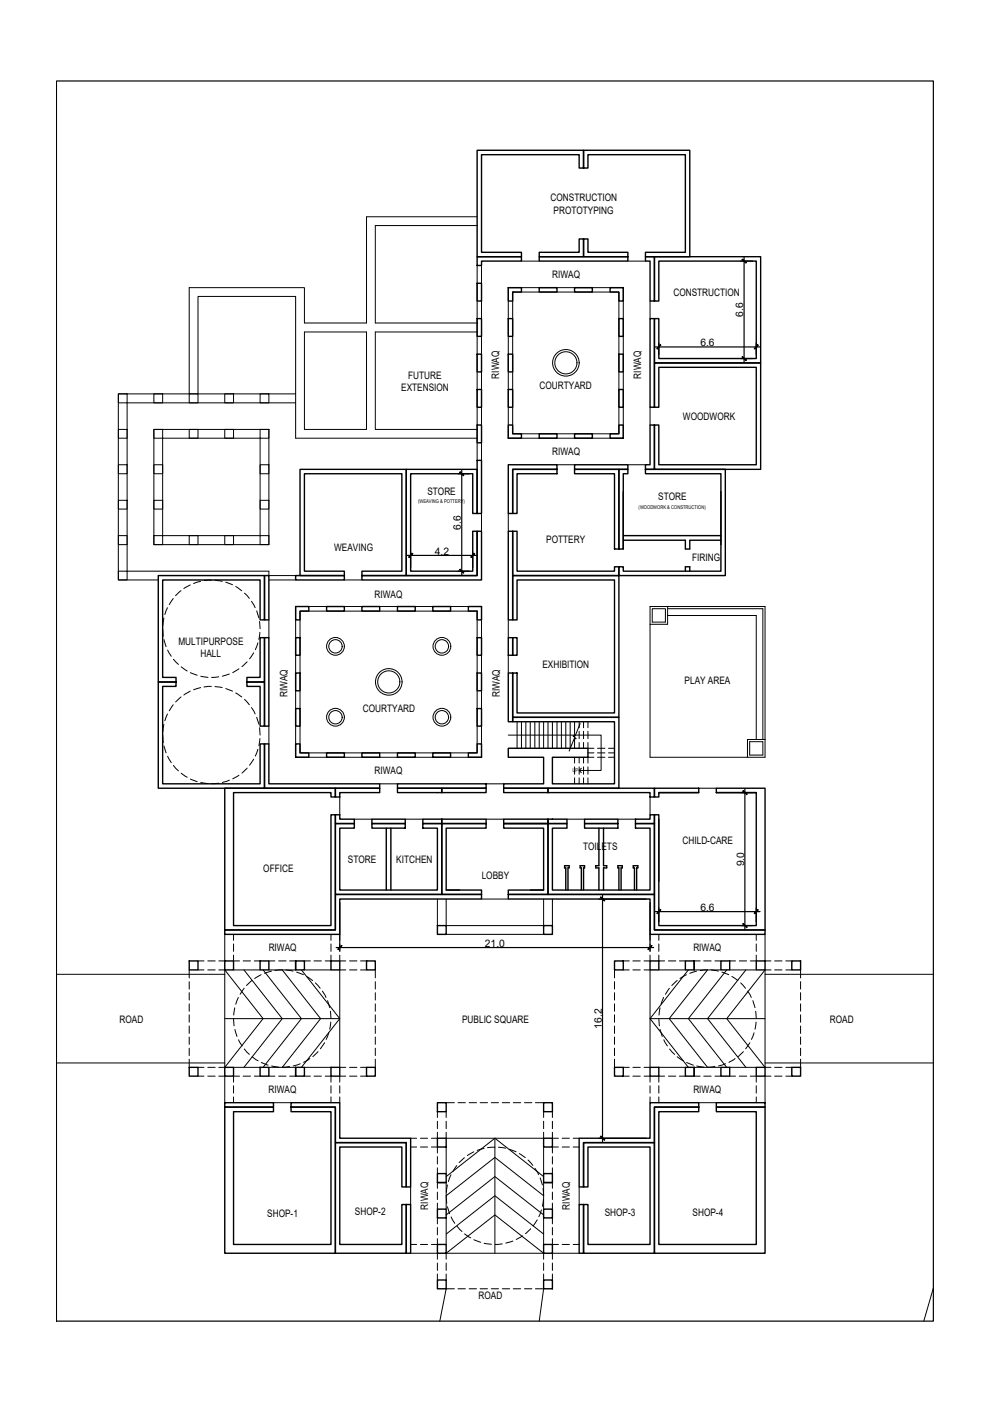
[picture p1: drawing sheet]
<svg xmlns="http://www.w3.org/2000/svg" width="210mm" height="297mm" viewBox="0 0 210 297" stroke-linecap="round" stroke-linejoin="round" font-family="sans-serif">
<!-- layer: Road -->
<g fill="none" stroke="#000" stroke-width=".21">
<path d="M12 206.6h35.7M47.7 205.6l8.1 10.4-8.1 10.3zM47.7 216h24.3M51.7 205.6l8.1 10.4-8.1 10.3M55.8 205.6l8.1 10.4-8.1 10.3M59.8 205.6l8.2 10.4-8.2 10.3M63.9 205.6l8.1 10.4-8.1 10.3M137.8 216h24.4M146 205.6l-8.2 10.4 8.2 10.3M150 205.6l-8.1 10.4 8.1 10.3M154.1 205.6l-8.1 10.4 8.1 10.3M158.1 205.6l-8.1 10.4 8.1 10.3"/>
<path d="M162.2 205.6v20.7l-8.1-10.3zM162.2 206.6h35.7M12 225.4h35.7M162.2 225.4h35.7M94.6 257.6l10.3-8.1 10.4 8.1M94.6 253.5l10.3-8.1 10.4 8.1M94.6 249.5l10.3-8.2 10.4 8.2M104.9 241.3v24.4M94.6 265.7l10.3-8.1 10.4 8.1zM94.6 261.6l10.3-8.1 10.4 8.1M94.6 273.2l-1.4 6.9M115.3 273.2l-1 6.9"/>
</g>
<!-- layer: Existing -->
<path d="M197.9 273.1l-2 7" fill="none" stroke="#000" stroke-width=".21"/>
<!-- layer: 0 -->
<path d="M12 17.2h185.9v262.9h-185.9z" fill="none" stroke="#000" stroke-width=".25"/>
<!-- layer: Wall -->
<g fill="none" stroke="#000" stroke-width=".3">
<path d="M101.2 31.9h22.5v3.7h-.9v-2.8h-20.7v20.7h8.5v.9h-9.4zM123.7 31.9h22.5v22.5h-9.4v-.9h8.5v-20.7h-20.6v2.8h-1zM101.2 54.4h9.4v1h-8.5v.9h-.9zM114.3 53.5h8.5v-2.8h.9v3.7h-9.4zM114.3 54.4h18.8v1h-18.8zM123.7 50.7h1v2.8h8.4v.9h-9.4zM136.8 54.4h2v9.4h-1v-8.4h-1zM138.8 54.4h22.5v22.5h-22.5v-9.4h.9v8.5h20.6v-20.6h-20.6v8.4h-.9zM101.2 75.1h.9v3.8h-.9zM101.2 67.5h.9v3.8h-.9zM101.2 60.1h.9v3.7h-.9zM107.8 75.1h.9v3.8h-.9z"/>
<path d="M107.8 67.5h.9v3.8h-.9zM107.8 61h2.8v.9h-1.9v1.9h-.9zM114.3 61h3.8v.9h-3.8zM121.8 61h3.8v.9h-3.8zM129.4 61h2.8v2.8h-1v-1.9h-1.8zM131.2 75.1h1v3.8h-1zM131.2 67.5h1v3.8h-1zM137.8 67.5h1v18.8h-1zM138.8 76.9h22.5v22.6h-22.5v-9.4h.9v8.4h20.6v-20.6h-20.6v8.4h-.9zM63.6 99.5h22.5v22.5h-9.4v-.9h8.5v-20.7h-20.7v20.7h8.5v.9h-9.4zM86.1 99.5h15.1v9.4h-1v-8.5h-13.1v20.7h13.1v-8.5h1v9.4h-15.1zM101.2 97.6h.9v11.3h-.9z"/>
<path d="M101.2 82.6h.9v3.7h-.9zM101.2 90.1h.9v3.8h-.9zM107.8 98.5h10.3v1h-9.4v9.4h-.9zM107.8 82.6h.9v3.7h-.9zM107.8 90.1h.9v1.9h1.9v.9h-2.8zM108.7 99.5h9.4v.9h-8.5v8.5h-.9zM114.3 92h3.8v.9h-3.8zM121.8 99.5h9.4v16.9h-.9v-16h-8.5zM121.8 98.5h11.3v1h-11.3zM121.8 92h3.8v.9h-3.8zM129.4 92h1.8v-1.9h1v2.8h-2.8zM131.2 99.5h1.9v.9h-.9v16h-1z"/>
<path d="M131.2 82.6h1v3.7h-1zM136.8 99.5h17v22.5h-22.6v-1.8h1v.9h20.7v-20.7h-16.1zM137.8 90.1h1v9.4h-2v-1h1zM107.8 112.6h.9v18.8h-.9zM108.7 112.6h.9v8.5h20.7v-.9h.9v1.8h-22.5zM132.2 114.5h13.1v1.9h.9v-1.9h6.7M132.2 104.2v12.2M132.2 113.6h20.7M152.9 104.2v11.3M33.6 122h22.5v9.4h-1v-8.4h-20.6v20.6h2.8v1h-3.7zM55.1 135.2h1v9.4h-3.7v-1h2.7zM56.1 122h.9v9.4h-.9z"/>
<path d="M56.1 135.2h.9v18.8h-.9zM62.7 122h10.3v1h-10.3zM62.7 135.2h.9v3.7h-.9zM62.7 128.6h2.8v1h-1.9v1.8h-.9zM69.2 128.6h3.8v1h-3.8zM76.7 122h24.5v-9.4h.9v10.4h-25.4zM76.7 128.6h3.8v1h-3.8zM84.3 128.6h3.7v1h-3.7zM91.8 128.6h3.7v1h-3.7zM99.3 128.6h2.8v2.8h-.9v-1.8h-1.9zM101.2 135.2h.9v3.7h-.9zM107.8 135.2h.9v3.7h-.9z"/>
<path d="M108.7 122h22.5v30.1h-22.5v-9.4h.9v8.5h20.7v-28.2h-20.7v8.4h-.9zM108.7 135.2h.9v3.7h-.9zM145.3 121.1v-.9h.9v.9M33.6 144.6h3.7v.9h-2.8v20.7h20.6v-8.5h1v9.4h-22.5zM52.4 144.6h3.7v9.4h-1v-8.5h-2.7zM56.1 157.7h.9v8.5h23.5v.9h-24.4zM62.7 142.7h.9v3.8h-.9zM62.7 150.2h.9v3.8h-.9zM62.7 157.7h.9v1.9h1.9v1h-2.8zM69.2 159.6h3.8v1h-3.8zM76.7 159.6h3.8v1h-3.8zM84.3 159.6h3.7v1h-3.7z"/>
<path d="M91.8 159.6h3.7v1h-3.7zM101.2 142.7h.9v3.8h-.9zM101.2 150.2h.9v3.8h-.9zM101.2 157.7h.9v2.9h-2.8v-1h1.9zM107.8 142.7h.9v10.3h-.9zM108.7 152.1h22.5v15h-24.4v-.9h8.5v-5.6h-7.5v-1.9h16.9v1.9h-7.6v5.6h13.2v-13.2h-21.6zM47.7 167.1h23.4v1.9h-.9v-1h-20.7v28.2h20.7v-23.5h.9v24.5h-23.4zM71.1 174.6h4v1h-3.1v13.1h20.7v-13.1h-3.1v-1h4.1v15h-22.6zM71.1 172.7h.9v1h3.1v.9h-4zM71.1 167.1h9.4v.9h-8.5v1h-.9zM78.9 174.6h7v1h-7zM78.9 173.7h7v.9h-7z"/>
<path d="M81.9 175.6v13.1M82.9 175.6v13.1M84.3 167.1h9.4v.9h-9.4zM84.3 166.2h18.8v.9h-18.8zM89.6 173.7h4.1v.9h-4.1zM93.7 174.6h9.4v1h-8.5v13.1h7.5v.9h-8.4zM93.7 167.1h9.4v.9h-9.4zM93.7 173.7h9.4v.9h-9.4zM106.8 174.6h9.4v15h-8.4v-.9h7.5v-13.1h-8.5zM106.8 167.1h9.4v.9h-9.4zM106.8 173.7h9.4v.9h-9.4zM116.2 173.7v.9h-9.4"/>
<path d="M116.2 174.6h4v1h-3.1v13.1h20.7v-13.1h-3.1v-1h4.1v15h-22.6zM116.2 167.1h22.6v1.9h-1v-1h-21.6zM116.2 173.7h4v.9h-4zM123.9 174.6h7.1v1h-7.1zM123.9 173.7h7.1v.9h-7.1zM127 175.6v7.9h-.7v.5h.7v4.7M128 175.6v7.9h.6v.5h-.6v4.7M134.7 173.7h3.1v-1h1v1.9h-4.1zM138.8 172.7h.9v23.5h20.6v-28.2h-8.4v-.9h10.3v30.1h-23.4zM138.8 167.1h9.4v.9h-8.5v1h-.9zM139.7 173.7v13.1M139.7 168h8.5"/>
<path d="M151.9 168h8.4M47.7 197.2h23.4v-7.6h31v1h-30.1v7.5h-24.3zM92.7 196.2h1.9v1.9h-1.9zM94.6 188.7h2.8M107.8 189.6h31v7.6h23.4v.9h-24.4v-7.5h-30zM112.4 188.7h2.9M115.3 196.2h1.8v1.9h-1.8zM120 188.7v-4.7h-.3v-.5h1v.5h-.3v4.7M123.3 188.7v-4.7h-.3v-.5h.9v.5h-.2v4.7M131.2 188.7v-4.7h-.2v-.5h.9v.5h-.2v4.7M134.5 188.7v-4.7h-.2v-.5h.9v.5h-.2v4.7M40.1 203.7h1.9v1.9h-1.9z"/>
<path d="M47.7 203.7h1.8v1.9h-1.8zM55.1 203.7h1.9v1.9h-1.9zM62.7 203.7h1.8v1.9h-1.8zM62.7 203.7v1.9M70.2 203.7h1.8v1.9h-1.8zM77.7 203.7h1.9v1.9h-1.9zM130.3 203.7h1.9v1.9h-1.9zM137.8 203.7h1.9v1.9h-1.9zM145.3 203.7h1.9v1.9h-1.9zM147.2 203.7v1.9M152.9 203.7h1.8v1.9h-1.8zM160.3 203.7h1.9v1.9h-1.9z"/>
<path d="M167.9 203.7h1.8v1.9h-1.8zM40.1 226.3h1.9v1.9h-1.9zM47.7 234.7h10.3v1h-8.5v28.1h20.7v-28.1h-8.5v-1h9.4v31h-23.4zM47.7 233.8h10.3v.9h-10.3zM47.7 226.3h1.8v1.9h-1.8zM55.1 226.3h1.9v1.9h-1.9zM61.7 233.8h10.3v7.5h15.1v10.4h-1v-9.4h-15v-7.6h-9.4zM62.7 226.3h1.8v1.9h-1.8zM62.7 226.3v1.9M70.2 226.3h1.8v1.9h-1.8zM77.7 226.3h1.9v1.9h-1.9zM92.7 233.8h1.9v1.9h-1.9z"/>
<path d="M115.3 233.8h1.8v1.9h-1.8zM130.3 226.3h1.9v1.9h-1.9zM137.8 226.3h1.9v1.9h-1.9zM138.8 234.7h9.4v1h-8.5v28.1h20.6v-28.1h-8.4v-1h10.3v31h-23.4zM145.3 226.3h1.9v1.9h-1.9zM147.2 226.3v1.9M151.9 233.8h10.3v.9h-10.3zM152.9 226.3h1.8v1.9h-1.8zM160.3 226.3h1.9v1.9h-1.9zM167.9 226.3h1.8v1.9h-1.8zM71.1 242.3h15v9.4h-.9v-8.5h-13.2v20.6h13.2v-8.4h.9v10.3h-15zM86.1 255.4h1v10.3h-1z"/>
<path d="M92.7 241.3h1.9v1.9h-1.9zM92.7 256.4h1.9v1.8h-1.9zM92.7 248.8h1.9v1.9h-1.9zM92.7 250.7h1.9M115.3 241.3h1.8v1.9h-1.8zM115.3 256.4h1.8v1.8h-1.8zM115.3 248.8h1.8v1.9h-1.8zM115.3 250.7h1.8M122.8 241.3h15v-7.5h10.4v.9h-9.4v7.6h-15.1v9.4h-.9zM122.8 255.4h.9v10.3h-.9zM123.7 242.3h15.1v23.4h-15.1v-10.3h1v8.4h13.1v-20.6h-13.1v8.5h-1zM92.7 263.8h1.9v1.9h-1.9z"/>
<path d="M92.7 271.4h1.9v1.8h-1.9zM115.3 263.8h1.8v1.9h-1.8zM115.3 271.4h1.8v1.8h-1.8z"/>
</g>
<!-- layer: Elevation 2 -->
<g fill="none" stroke="#000" stroke-width=".21">
<path d="M138.3 129.1h2.8v2.8h-2.8zM141.5 128.6h-3.7v32h24.4v-3.8M141.5 130.5v1.9h-3.7M158.9 157.3h2.8v2.8h-2.8zM160.3 156.8h-1.8v3.8"/>
<circle cx="120" cy="76.9" r="2.82"/>
<circle cx="120" cy="76.9" r="2.35"/>
<circle cx="71.1" cy="137" r="1.88"/>
<circle cx="71.1" cy="137" r="1.42"/>
<circle cx="93.7" cy="137" r="1.88"/>
<circle cx="93.7" cy="137" r="1.42"/>
<circle cx="71.1" cy="152.1" r="1.88"/>
<circle cx="71.1" cy="152.1" r="1.42"/>
<circle cx="82.4" cy="144.6" r="2.82"/>
<circle cx="82.4" cy="144.6" r="2.35"/>
<circle cx="93.7" cy="152.1" r="1.88"/>
<circle cx="93.7" cy="152.1" r="1.42"/>
</g>
<!-- layer: Above -->
<g fill="none" stroke="#000" stroke-width=".21">
<path d="M34.5 133.3l.1 1.6M34.7 131l-.2 1.6M34.8 135.6l.4 1.5M35.5 128.8l-.5 1.5M35.5 137.8l.8 1.3M36.7 126.9l-.8 1.3M36.8 139.8l1 1.1M38.4 125.3l-1.2 1M40.3 124l-1.3 .8M42.5 123.3l-1.5 .4M44.8 123l-1.5 .1M45.6 123l1.5 .3"/>
<path d="M47.9 123.4l1.4 .6M50 124.4l1.3 .9M51.8 125.8l1.1 1.1M53.3 127.5l.8 1.3M53.8 138.4l-.9 1.3M54.4 129.5l.5 1.5M54.7 136.3l-.6 1.4M55 131.8l.1 1.5M55.1 134.1l-.2 1.5M34.5 155.9l.1 1.5M34.7 153.6l-.2 1.5M34.8 158.2l.4 1.4"/>
<path d="M35.5 151.4l-.5 1.4M36.7 149.4l-.8 1.3M38.4 147.8l-1.2 1M38.4 141.4l1.3 .9M40.3 146.5l-1.3 .8M40.4 142.6l1.4 .6M42.5 145.8l-1.5 .4M42.6 143.4l1.5 .2M44.8 145.5l-1.5 .2M45.6 145.6l1.5 .2M46.4 143.5l-1.5 .1M47.9 146l1.4 .5"/>
<path d="M48.6 142.9l-1.5 .5M50 146.9l1.3 .9M50.7 141.8l-1.4 .8M51.8 148.3l1.1 1.1M52.4 140.3l-1.1 1M53.3 150l.8 1.4M54.4 152.1l.5 1.4M54.7 158.9l-.6 1.4M55 154.3l.1 1.6M55.1 156.6l-.2 1.5M122.8 153v1.3M122.8 155.1v1.5"/>
<path d="M122.8 157.4v1.3M123.7 153v1.3M123.7 155.1v1.5M123.7 157.4v1.3M124.7 153v1.3M124.7 155.1v1.5M124.7 157.4v1.3h1.2M124.7 159.6h1.2M126.7 158.7h1.6M126.7 159.6h1.6M129 158.7h1.3M129 159.6h1.3"/>
<path d="M35.5 160.3l.8 1.4M36.8 162.3l1 1.1M38.4 163.9l1.3 .9M40.4 165.2l1.4 .5M42.6 165.9l1.5 .2M46.4 166.1h-1.5M48.6 165.4l-1.5 .5M50.7 164.4l-1.4 .7M52.4 162.8l-1.1 1.1M53.8 161l-.9 1.2M121.8 160.6v1.2M121.8 162.6v1.6"/>
<path d="M121.8 164.9v1.3M122.8 160.6v1.2M122.8 162.6v1.6M122.8 164.9v1.3M123.7 160.6v1.2M123.7 162.6v1.6M123.7 164.9v1.3M124.7 162.6v1.6M124.7 164.9v1.3M125.9 160.6h-1.2v1.2M126.7 160.6h1.6M129 160.6h1.3"/>
<path d="M49.5 198.1v1.3M70.2 198.1v1.3M72 198.1v1.3M137.8 198.1v1.3M139.7 198.1v1.3M160.3 198.1v1.3M40.1 205.6v1.7M40.1 208.1v1.6M40.1 210.5v1.5M40.1 212.8v1.6M40.1 215.2v1.5M40.1 217.5v1.6"/>
<path d="M40.1 219.9v1.5M42 203.7h1.3M42 205.6h1.3M44.1 203.7h1.5M44.1 205.6h1.5M46.4 203.7h1.3M46.4 205.6h1.3M49.5 216l.1 1.5M49.5 202.5v1.2h1.3M49.5 200.1v1.6M49.8 213.7l-.2 1.5M49.8 218.3l.4 1.4"/>
<path d="M50.5 211.5l-.5 1.4M51.5 203.7h1.6M51.8 209.5l-.9 1.3M53.4 207.9l-1.1 1M53.9 203.7h1.2M55.4 206.7l-1.4 .8M57 203.7h1.3M57.6 205.9l-1.5 .5M59.1 203.7h1.5M59.8 205.6l-1.5 .2M60.6 205.6l1.5 .3M61.4 203.7h1.3"/>
<path d="M62.9 206.1l1.4 .6M64.5 203.7h1.3M65 207l1.3 .9M66.6 203.7h1.5M66.9 208.4l1 1.1M68.4 210.1l.7 1.4M69.5 212.2l.4 1.4M69.7 219l-.5 1.4M70 214.4l.2 1.6M70.1 216.7l-.2 1.5M70.2 202.5v1.2h-1.3M70.2 200.1v1.6"/>
<path d="M72 202.5v1.2h1.3M72 205.6h1.3M72 200.1v1.6M74.1 203.7h1.6M74.1 205.6h1.6M76.4 203.7h1.3M76.4 205.6h1.3M79.6 205.6v1.7M79.6 208.1v1.6M79.6 210.5v1.5M79.6 212.8v1.6M79.6 215.2v1.5"/>
<path d="M79.6 217.5v1.6M79.6 219.9v1.5M130.3 205.6v1.7M130.3 208.1v1.6M130.3 210.5v1.5M130.3 212.8v1.6M130.3 215.2v1.5M130.3 217.5v1.6M130.3 219.9v1.5M132.2 203.7h1.2M132.2 205.6h1.2M134.2 203.7h1.5"/>
<path d="M134.2 205.6h1.5M136.6 205.6h1.2M137.8 200.1v1.6M137.8 202.5v1.2h-1.2M139.7 216l.1 1.5M139.7 200.1v1.6M139.7 202.5v1.2h1.2M139.9 213.7l-.2 1.5M139.9 218.3l.5 1.4M140.7 211.5l-.5 1.4M141.7 203.7h1.6M141.9 209.5l-.8 1.3"/>
<path d="M143.6 207.9l-1.2 1M144 203.7h1.3M145.5 206.7l-1.3 .8M147.2 203.7h1.2M147.7 205.9l-1.5 .5M149.2 203.7h1.6M150 205.6l-1.6 .2M150.8 205.6l1.5 .3M151.6 203.7h1.3M153.1 206.1l1.4 .6M154.7 203.7h1.2M155.2 207l1.2 .9"/>
<path d="M156.7 203.7h1.6M157 208.4l1.1 1.1M158.5 210.1l.8 1.4M159.6 212.2l.5 1.4M159.9 219l-.6 1.4M160.2 214.4l.1 1.6M160.3 216.7l-.2 1.5M160.3 200.1v1.6M160.3 202.5v1.2h-1.2M162.2 203.7h1.3M162.2 205.6h1.3M164.2 203.7h1.6"/>
<path d="M164.2 205.6h1.6M166.6 203.7h1.3M166.6 205.6h1.3M169.7 205.6v1.7M169.7 208.1v1.6M169.7 210.5v1.5M169.7 212.8v1.6M169.7 215.2v1.5M169.7 217.5v1.6M169.7 219.9v1.5M40.1 222.2v1.6M40.1 224.6v1.7"/>
<path d="M42 228.2h1.3M42 226.3h1.3M44.1 228.2h1.5M44.1 226.3h1.5M46.4 228.2h1.3M46.4 226.3h1.3M49.5 230.2v1.6M49.5 232.6v1.2M50.6 220.5l.7 1.3M50.8 228.2h-1.3v1.2M51.5 228.2h1.6M51.8 222.4l1.1 1.1"/>
<path d="M53.5 224.1l1.2 .8M53.9 228.2h1.2M55.4 225.3l1.4 .5M57 228.2h1.3M57.6 226l1.5 .3M59.1 228.2h1.5M61.4 226.1l-1.5 .2M61.4 228.2h1.3M63.7 225.5l-1.5 .5M64.5 228.2h1.3M65.7 224.4l-1.3 .8M66.6 228.2h1.5"/>
<path d="M67.4 223l-1.1 1M68.8 221.1l-.9 1.3M68.9 228.2h1.3v1.2M70.2 230.2v1.6M70.2 232.6v1.2M72 226.3h1.3M72 230.2v1.6M72 232.6v1.2M73.3 228.2h-1.3v1.2M74.1 228.2h1.6M74.1 226.3h1.6M76.4 228.2h1.3"/>
<path d="M76.4 226.3h1.3M79.6 222.2v1.6M79.6 224.6v1.7M92.7 235.7v1.2M92.7 237.7v1.6M94.6 235.7v1.2M94.6 237.7v1.6M94.6 233.8h1.7M97.1 233.8h1.6M99.5 233.8h1.5M101.8 233.8h1.6M104.2 233.8h1.5"/>
<path d="M106.5 233.8h1.6M108.8 233.8h1.6M111.2 233.8h1.6M113.5 233.8h1.8M115.3 235.7v1.2M115.3 237.7v1.6M117.1 235.7v1.2M117.1 237.7v1.6M130.3 222.2v1.6M130.3 224.6v1.7M132.2 228.2h1.2M132.2 226.3h1.2"/>
<path d="M134.2 228.2h1.5M134.2 226.3h1.5M136.6 228.2h1.2v1.2M136.6 226.3h1.2M137.8 230.2v1.6M137.8 232.6v1.2M139.7 230.2v1.6M139.7 232.6v1.2M140.7 220.5l.8 1.3M140.9 228.2h-1.2v1.2M141.7 228.2h1.6M142 222.4l1 1.1"/>
<path d="M143.6 224.1l1.3 .8M144 228.2h1.3M145.6 225.3l1.4 .5M147.2 228.2h1.2M147.7 226l1.6 .3M149.2 228.2h1.6M151.6 226.1l-1.5 .2M151.6 228.2h1.3M153.8 225.5l-1.5 .5M154.7 228.2h1.2M155.9 224.4l-1.4 .8M156.7 228.2h1.6"/>
<path d="M157.6 223l-1.1 1M159 221.1l-.9 1.3M159.1 228.2h1.2v1.2M160.3 230.2v1.6M160.3 232.6v1.2M162.2 228.2h1.3M162.2 226.3h1.3M164.2 228.2h1.6M164.2 226.3h1.6M166.6 228.2h1.3M166.6 226.3h1.3M169.7 222.2v1.6"/>
<path d="M169.7 224.6v1.7M87.1 241.3h1.2M87.1 243.2h1.2M89.1 241.3h1.6M89.1 243.2h1.6M91.5 243.2h1.2v1.3M92.7 240.1v1.2h-1.2M92.7 245.2v1.6M92.7 247.6v1.2M92.7 250.7v1.3M92.7 252.8v1.5M92.7 255.1v1.3"/>
<path d="M92.7 258.2v1.3M94.6 253.6l.1 1.5M94.6 240.1v1.2M94.9 251.2l-.3 1.6M94.9 255.8l.4 1.5M95.6 249.1l-.5 1.4M95.7 258l.7 1.4M96.8 247.1l-.8 1.3M96.9 260l1 1.1M98.5 245.5l-1.1 1M100.4 244.2l-1.3 .8M102.6 243.5l-1.4 .4"/>
<path d="M104.9 243.2l-1.5 .1M105.7 243.2l1.5 .2M108 243.7l1.4 .5M110.1 244.6l1.3 .8M112 245.9l1 1.2M113.4 247.7l.8 1.3M113.9 258.6l-.9 1.3M114.5 249.8l.5 1.4M114.8 256.5l-.6 1.5M115.1 252l.2 1.5M115.2 254.2l-.2 1.6M115.3 240.1v1.2"/>
<path d="M117.1 240.1v1.2h1.3M117.1 245.2v1.6M117.1 247.6v1.2M117.1 250.7v1.3M117.1 252.8v1.5M117.1 255.1v1.3M117.1 258.2v1.3M118.4 243.2h-1.3v1.3M119.2 241.3h1.5M119.2 243.2h1.5M121.5 241.3h1.3M121.5 243.2h1.3"/>
<path d="M87.1 263.8h1.2M89.1 263.8h1.6M92.7 260.3v1.5M92.7 262.6v1.2h-1.2M92.7 265.7v1.3M92.7 267.8v1.6M92.7 270.1v1.3M94.6 265.7v1.3M94.6 267.8v1.6M94.6 270.1v1.3M94.6 273.2h1.7M97.1 273.2h1.6"/>
<path d="M98.5 261.6l1.3 .9M99.5 273.2h1.5M100.5 262.8l1.4 .6M101.8 273.2h1.6M102.6 263.6l1.6 .2M104.2 273.2h1.5M106.5 263.7l-1.5 .1M106.5 273.2h1.6M108.7 263.1l-1.4 .5M108.8 273.2h1.6M110.8 262l-1.3 .8M111.2 273.2h1.6"/>
<path d="M112.5 260.5l-1.1 1.1M113.5 273.2h1.8M115.3 265.7v1.3M115.3 267.8v1.6M115.3 270.1v1.3M117.1 262.6v1.2h1.3M117.1 260.3v1.5M117.1 265.7v1.3M117.1 267.8v1.6M117.1 270.1v1.3M119.2 263.8h1.5M121.5 263.8h1.3"/>
</g>
<!-- layer: Elevation 1 -->
<g fill="none" stroke="#000" stroke-width=".21">
<path d="M101.2 56.3v41.3M102.1 56.3v41.3M110.6 55.4h3.7M133.1 55.4h3.7M107.8 61h24.4v31.9h-24.4zM108.7 61.9h22.5v30.1h-22.5zM137.8 63.8v3.7M118.1 98.5h3.7M133.1 98.5h3.7M137.8 86.3v3.8M102.1 108.9v3.7M107.8 108.9v3.7"/>
<path d="M57 131.4v3.8M57 123h5.7M57 122h5.7M62.7 128.6h39.4v32h-39.4zM63.6 129.6h37.6v30h-37.6zM73 123h3.7M107.8 131.4v3.8M107.8 138.9v3.8M141.5 128.6h20.7v28.2h-1.9v-26.3h-18.8zM141.5 129.1h20.2v27.7M57 154v3.7M109.6 153v5.7"/>
<path d="M110.6 153v5.7M111.5 153v5.7M112.4 153v5.7M113.4 153v5.7M114.3 153v5.7M115.3 153v5.7M116.2 153v5.7M117.1 153v5.7M118.1 153v5.7M119 153v5.7M120 153v5.7M120.9 153v5.7"/>
<path d="M121.8 153v5.7M123 153.4l-1.1 2.6h-.4l.7 .6h-.5l-1 2.6M72 169v3.7M75.1 173.7h3.8M80.5 166.2h3.8M85.9 173.7h3.7M103.1 166.2h3.7M103.1 173.7h3.7M120.2 173.7h3.7M131 173.7h3.7M137.8 169v3.7M148.2 167.1h3.7"/>
<path d="M47.7 198.1v5.6M92.7 190.6v5.6M94.6 190.6v5.6h20.7v-5.6M94.6 198.1h20.7M102.1 190.6h5.7M117.1 190.6v5.6M162.2 198.1v5.6M49.5 205.6h5.6M57.1 205.6h5.6M64.5 205.6h5.7M72 205.6v20.7M137.8 205.6v20.7"/>
<path d="M139.7 205.6h5.6M147.2 205.6h5.6M154.7 205.6h5.6M47.7 228.2v5.6M49.5 226.3h5.6M57.1 226.3h5.6M58 233.8h3.7M64.5 226.3h5.7M139.7 226.3h5.6M147.2 226.3h5.6M148.2 233.8h3.7M154.7 226.3h5.6"/>
<path d="M162.2 228.2v5.6M87.1 251.7v3.7M94.6 243.2v5.6M94.6 250.7v5.7M94.6 258.2v5.6M94.6 241.3h20.7M115.3 243.2v5.6M115.3 250.7v5.7M115.3 258.2v5.6M122.8 251.7v3.7M87.1 265.7h5.6M117.1 265.7h5.7"/>
</g>
<!-- layer: Dimension -->
<g fill="none" stroke="#000" stroke-width=".25">
<path d="M157 55.4h2.6M157.8 54.6v22.2M138.9 73.6h22.2M139.7 72.8v2.4M157 76h2.6M160.3 72.8v2.4M97.9 99.6v22.3M86.3 117.8h14.7M87.1 117v3.3M97.1 100.4h2.4M100.2 117v3.3M97.1 121.1h2.4"/>
<path d="M157.2 168h2.4M157.9 167.3v29.7M72 191.4v10.3M127 190.6h10M127.7 189.8v52.3M137.8 191.4v10.3M138.9 193.3h22.2M139.7 192.5v2.9M157.2 196.2h2.4M160.3 192.5v2.9M71.3 200.9h67.3M127 241.3h10"/>
</g>
<!-- layer: 0 -->
<g fill="#000" stroke="#000" stroke-width=".21">
<path d="M157.3 55l.8 .8 .1-.1zM157.3 55l.1-.1 .8 .8z"/>
<path d="M140 73.1l-.7 .9 .8-.8zM140 73.1l-.7 .9v-.1z"/>
<path d="M157.4 75.6l-.1 .1 .9 .7zM157.3 75.7l.9 .7h-.1z"/>
<path d="M160.7 73.1l-.8 .8 .1 .1zM160.7 73.1l.1 .1-.8 .8z"/>
<path d="M87.4 117.3l-.7 .9 .8-.8zM86.6 118.1l.8-.8-.7 .9z"/>
<path d="M97.5 100.1l.7 .8 .1-.1zM97.5 100.1l.1-.1 .7 .8z"/>
<path d="M99.8 118.1l.1 .1 .7-.9zM100.6 117.3l.1 .1-.8 .8z"/>
<path d="M97.6 120.7l-.1 .1 .8 .6zM97.5 120.8l.8 .6-.1 .1z"/>
<path d="M157.5 167.7l.8 .8 .1-.1zM157.5 167.7l.1-.1 .8 .8z"/>
<path d="M127.3 190.2l.8 .8h.1zM127.3 190.2l.1-.1 .8 .9z"/>
<path d="M140 192.9l-.7 .8 .8-.8zM140 192.9l-.7 .8v-.1z"/>
<path d="M157.5 195.9l.9 .7zM157.5 195.9l.9 .7-.1 .1z"/>
<path d="M159.9 193.6l.1 .1 .7-.8zM160.7 192.9h.1l-.8 .8z"/>
<path d="M72.4 200.5l-.7 .8zM71.6 201.2l.8-.7-.7 .8z"/>
<path d="M137.4 201.2v.1l.8-.8zM138.2 200.5l-.8 .8z"/>
<path d="M127.4 240.9h-.1l.9 .8zM127.3 240.9l.9 .8-.1 .1z"/>
</g>
<path d="M107.8 155.9h19.7v7.5h-4.7M123.3 162.9l-.5 .5 .5 .4" fill="none" stroke="#000" stroke-width=".21"/>
<!-- layer: Future expansion -->
<g fill="none" stroke="#000" stroke-width=".21">
<path d="M101.2 46h-23.5v22.5h-13.2v-7.5h-24.4v22.5M101.2 47.8h-21.6v20.7h21.6M64.5 70.4h13.2v20.6h-13.2zM101.2 70.4h-21.6v20.6h21.6M25.1 91h1.9v1.9h-1.9zM25.1 83.5h1.9v1.9h-1.9zM25.1 98.5h1.9v1.9h-1.9zM32.6 91h1.9v1.9h-1.9zM32.6 83.5h1.9v1.9h-1.9zM32.6 98.5h1.9v1.9h-1.9zM32.6 91h24.4v24.5h-24.4zM34.5 92.9h20.6v20.7h-20.6z"/>
<path d="M40.1 83.5h1.9v1.9h-1.9zM40.1 91h1.9v1.9h-1.9zM42 83.5v-20.6h20.7v30h38.5M47.7 83.5h1.8v1.9h-1.8zM47.7 91h1.8v1.9h-1.8zM55.1 98.5h1.9v1.9h-1.9zM55.1 91h1.9v1.9h-1.9zM55.1 83.5h1.9v1.9h-1.9zM62.7 83.5h-37.6v39.5h8.5M62.7 85.4h-35.7v35.7h30v.9M25.1 113.6h1.9v1.9h-1.9zM25.1 106.1h1.9v1.8h-1.9z"/>
<path d="M32.6 113.6h1.9v1.9h-1.9zM32.6 106.1h1.9v1.8h-1.9zM40.1 113.6h1.9v1.9h-1.9zM47.7 113.6h1.8v1.9h-1.8zM55.1 113.6h1.9v1.9h-1.9zM55.1 106.1h1.9v1.8h-1.9zM25.1 121.1h1.9v1.9h-1.9z"/>
</g>
<g font-size="2.2">
<text x="116.7" y="42.7">CONSTRUCTION</text>
<text x="117.4" y="45.3">PROTOTYPING</text>
<text x="117.1" y="58.9">RIWAQ</text>
<text x="142.8" y="62.7">CONSTRUCTION</text>
<text x="157.6" y="67.2" transform="rotate(-90 157.6 67.2)">6.6</text>
<text x="148.5" y="73.3">6.6</text>
<text x="85.1" y="83">EXTENSION</text>
<text x="86.6" y="80.3">FUTURE</text>
<text x="105.8" y="80.3" transform="rotate(-90 105.8 80.3)">RIWAQ</text>
<text x="114.4" y="82.6">COURTYARD</text>
<text x="136" y="80.3" transform="rotate(-90 136 80.3)">RIWAQ</text>
<text x="144.8" y="89.1">WOODWORK</text>
<text x="117.1" y="96.5">RIWAQ</text>
<text x="90.6" y="104.9">STORE</text>
<text x="139.6" y="106">STORE</text>
<text x="97.7" y="112.3" transform="rotate(-90 97.7 112.3)">6.6</text>
<text x="70.9" y="116.8">WEAVING</text>
<text x="92.2" y="117.6">4.2</text>
<text x="115.8" y="115.2">POTTERY</text>
<text x="146.8" y="118.9">FIRING</text>
<text x="79.4" y="126.8">RIWAQ</text>
<text x="37.8" y="136.8">MULTIPURPOSE</text>
<text x="42.5" y="139.4">HALL</text>
<text x="115" y="141.6">EXHIBITION</text>
<text x="60.9" y="147.9" transform="rotate(-90 60.9 147.9)">RIWAQ</text>
<text x="106" y="147.9" transform="rotate(-90 106 147.9)">RIWAQ</text>
<text x="145.1" y="145.1">PLAY AREA</text>
<text x="76.9" y="150.9">COURTYARD</text>
<text x="79.4" y="164.2">RIWAQ</text>
<text x="144.7" y="179">CHILD-CARE</text>
<text x="55.8" y="184.8">OFFICE</text>
<text x="73.8" y="183">STORE</text>
<text x="84" y="183">KITCHEN</text>
<text x="123.6" y="180.1">TOILETS</text>
<text x="157.8" y="183.7" transform="rotate(-90 157.8 183.7)">9.0</text>
<text x="102.1" y="186.4">LOBBY</text>
<text x="148.5" y="193.1">6.6</text>
<text x="57" y="201.6">RIWAQ</text>
<text x="102.8" y="200.7">21.0</text>
<text x="147" y="201.6">RIWAQ</text>
<text x="25.3" y="217">ROAD</text>
<text x="98" y="217">PUBLIC SQUARE</text>
<text x="127.6" y="218.1" transform="rotate(-90 127.6 218.1)">16.2</text>
<text x="176" y="217">ROAD</text>
<text x="56.9" y="231.7">RIWAQ</text>
<text x="147" y="231.6">RIWAQ</text>
<text x="56.7" y="257.9">SHOP-1</text>
<text x="75.3" y="257.7">SHOP-2</text>
<text x="90.8" y="256.5" transform="rotate(-90 90.8 256.5)">RIWAQ</text>
<text x="120.8" y="256.5" transform="rotate(-90 120.8 256.5)">RIWAQ</text>
<text x="128.2" y="257.8">SHOP-3</text>
<text x="146.8" y="257.8">SHOP-4</text>
<text x="101.5" y="275.4">ROAD</text>
</g>
<g font-size="1.1">
<text x="88.7" y="106.8">(WEAVING &amp; POTTERY)</text>
<text x="135.4" y="107.9">(WOODWORK &amp; CONSTRUCTION)</text>
<text x="121.4" y="163.7">UP</text>
</g>
</svg>
